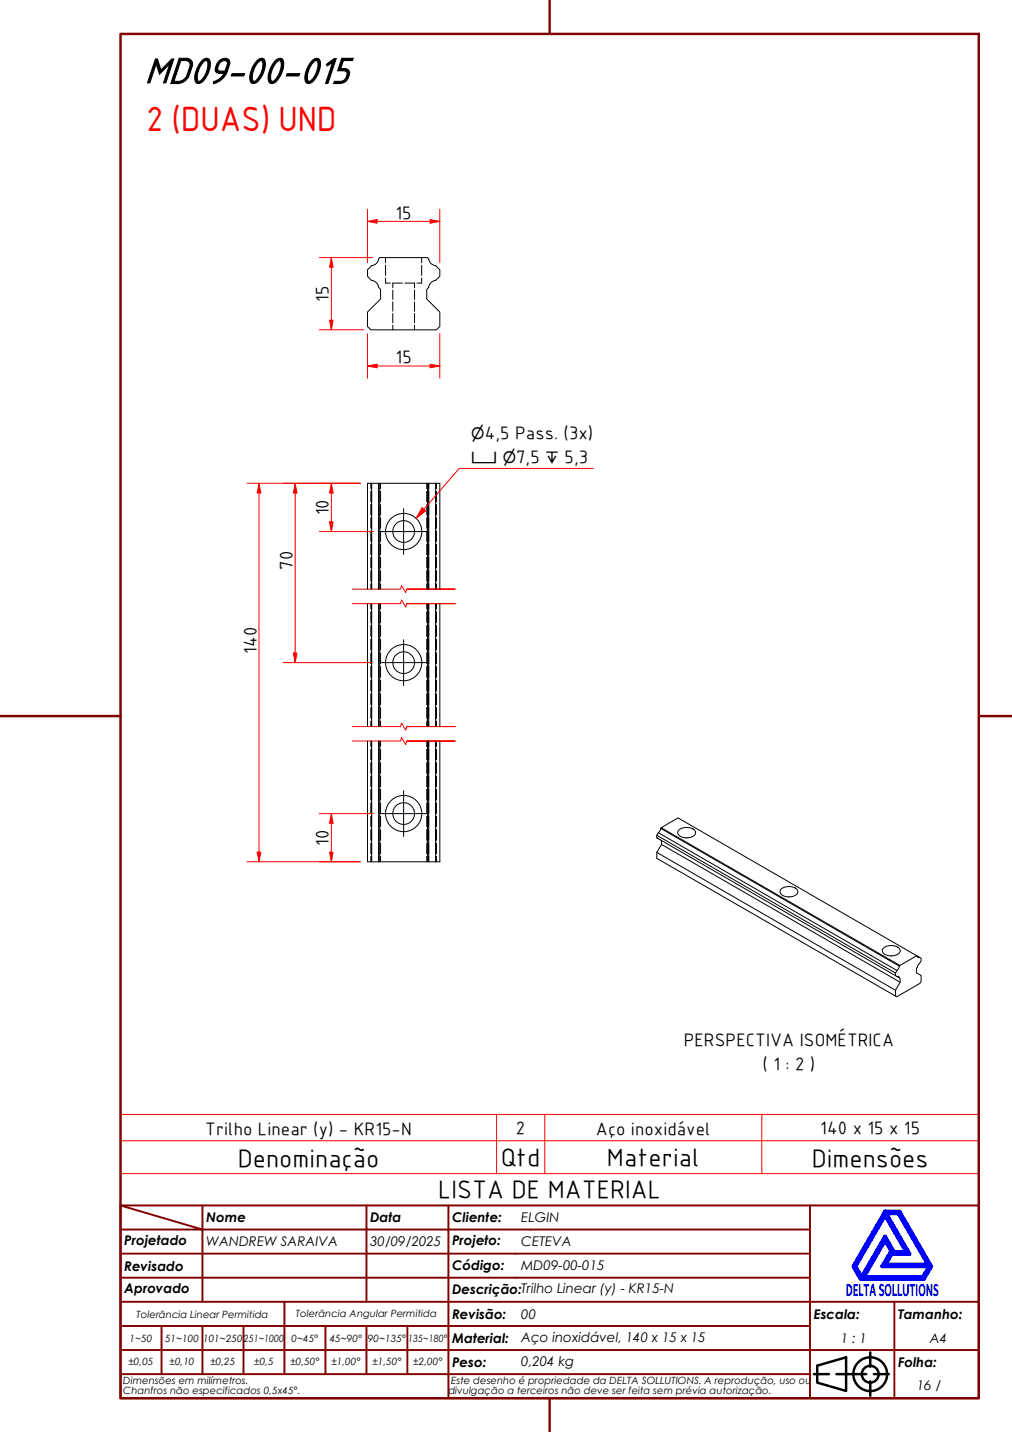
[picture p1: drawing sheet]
<svg xmlns="http://www.w3.org/2000/svg" width="210mm" height="297mm" viewBox="0 0 210 297" stroke-linecap="round" stroke-linejoin="round" font-family="sans-serif">
<!-- layer: Hidden (ABNT) -->
<g fill="none" stroke="#000" stroke-width=".21">
<path d="M80 57.7v1h1M80 53.4v1.1M80 55v2.1M83.5 58.7h-2v1M84 58.7h2v1M87.5 57.7v1h-1M87.5 53.4v1.1M87.5 55v2.1M81.5 60.2v1.9M81.5 62.6v1.9M81.5 65v2M81.5 67.4v1"/>
<path d="M86 60.2v1.9M86 62.6v1.9M86 65v2M86 67.4v1M76.9 100.3v1.1M76.9 101.9v2.2M76.9 104.7v2.1M76.9 107.4v2.2M76.9 110.1v2.2M76.9 112.9v2.2M76.9 115.6v2.2M76.9 118.4v2.2"/>
<path d="M77.1 100.3v1.1M77.1 101.9v2.2M77.1 104.7v2.1M77.1 107.4v2.2M77.1 110.1v2.2M77.1 112.9v2.2M77.1 115.6v2.2M77.1 118.4v2.2M78.5 100.3v1.1M78.5 101.9v2.2M78.5 104.7v2.1M78.5 107.4v2.2"/>
<path d="M78.5 110.1v2.2M78.5 112.9v2.2M78.5 115.6v2.2M78.5 118.4v2.2M78.9 100.3v1.1M78.9 101.9v2.2M78.9 104.7v2.1M78.9 107.4v2.2M78.9 110.1v2.2M78.9 112.9v2.2M78.9 115.6v2.2M78.9 118.4v2.2"/>
<path d="M88.5 100.3v1.1M88.5 101.9v2.2M88.5 104.7v2.1M88.5 107.4v2.2M88.5 110.1v2.2M88.5 112.9v2.2M88.5 115.6v2.2M88.5 118.4v2.2M88.9 100.3v1.1M88.9 101.9v2.2M88.9 104.7v2.1M88.9 107.4v2.2"/>
<path d="M88.9 110.1v2.2M88.9 112.9v2.2M88.9 115.6v2.2M88.9 118.4v2.2M90.4 100.3v1.1M90.4 101.9v2.2M90.4 104.7v2.1M90.4 107.4v2.2M90.4 110.1v2.2M90.4 112.9v2.2M90.4 115.6v2.2M90.4 118.4v2.2"/>
<path d="M90.5 100.3v1.1M90.5 101.9v2.2M90.5 104.7v2.1M90.5 107.4v2.2M90.5 110.1v2.2M90.5 112.9v2.2M90.5 115.6v2.2M90.5 118.4v2.2M76.9 121.1v1.1M76.9 125.2v1.1M76.9 126.9v2.3M76.9 129.7v2.3"/>
<path d="M76.9 132.6v2.2M76.9 135.4v2.3M76.9 138.2v2.3M77.1 121.1v1.1M77.1 125.2v1.1M77.1 126.9v2.3M77.1 129.7v2.3M77.1 132.6v2.2M77.1 135.4v2.3M77.1 138.2v2.3M78.5 121.1v1.1M78.5 125.2v1.1"/>
<path d="M78.5 126.9v2.3M78.5 129.7v2.3M78.5 132.6v2.2M78.5 135.4v2.3M78.5 138.2v2.3M78.9 121.1v1.1M78.9 125.2v1.1M78.9 126.9v2.3M78.9 129.7v2.3M78.9 132.6v2.2M78.9 135.4v2.3M78.9 138.2v2.3"/>
<path d="M88.5 121.1v1.1M88.5 125.2v1.1M88.5 126.9v2.3M88.5 129.7v2.3M88.5 132.6v2.2M88.5 135.4v2.3M88.5 138.2v2.3M88.9 121.1v1.1M88.9 125.2v1.1M88.9 126.9v2.3M88.9 129.7v2.3M88.9 132.6v2.2"/>
<path d="M88.9 135.4v2.3M88.9 138.2v2.3M90.4 121.1v1.1M90.4 125.2v1.1M90.4 126.9v2.3M90.4 129.7v2.3M90.4 132.6v2.2M90.4 135.4v2.3M90.4 138.2v2.3M90.5 121.1v1.1M90.5 125.2v1.1M90.5 126.9v2.3"/>
<path d="M90.5 129.7v2.3M90.5 132.6v2.2M90.5 135.4v2.3M90.5 138.2v2.3M76.9 141.1v2.2M76.9 143.9v2.3M76.9 146.8v2.2M76.9 149.6v1.1M76.9 153.7v1.1M76.9 155.4v2.2M76.9 158.2v2.2M77.1 141.1v2.2"/>
<path d="M77.1 143.9v2.3M77.1 146.8v2.2M77.1 149.6v1.1M77.1 153.7v1.1M77.1 155.4v2.2M77.1 158.2v2.2M78.5 141.1v2.2M78.5 143.9v2.3M78.5 146.8v2.2M78.5 149.6v1.1M78.5 153.7v1.1M78.5 155.4v2.2"/>
<path d="M78.5 158.2v2.2M78.9 141.1v2.2M78.9 143.9v2.3M78.9 146.8v2.2M78.9 149.6v1.1M78.9 153.7v1.1M78.9 155.4v2.2M78.9 158.2v2.2M88.5 141.1v2.2M88.5 143.9v2.3M88.5 146.8v2.2M88.5 149.6v1.1"/>
<path d="M88.5 153.7v1.1M88.5 155.4v2.2M88.5 158.2v2.2M88.9 141.1v2.2M88.9 143.9v2.3M88.9 146.8v2.2M88.9 149.6v1.1M88.9 153.7v1.1M88.9 155.4v2.2M88.9 158.2v2.2M90.4 141.1v2.2M90.4 143.9v2.3"/>
<path d="M90.4 146.8v2.2M90.4 149.6v1.1M90.4 153.7v1.1M90.4 155.4v2.2M90.4 158.2v2.2M90.5 141.1v2.2M90.5 143.9v2.3M90.5 146.8v2.2M90.5 149.6v1.1M90.5 153.7v1.1M90.5 155.4v2.2M90.5 158.2v2.2"/>
<path d="M76.9 161v2.2M76.9 163.7v2.3M76.9 166.5v2.2M76.9 169.3v2.2M76.9 172.1v2.2M76.9 174.9v2.2M76.9 177.7v1.1M77.1 161v2.2M77.1 163.7v2.3M77.1 166.5v2.2M77.1 169.3v2.2M77.1 172.1v2.2"/>
<path d="M77.1 174.9v2.2M77.1 177.7v1.1M78.5 161v2.2M78.5 163.7v2.3M78.5 166.5v2.2M78.5 169.3v2.2M78.5 172.1v2.2M78.5 174.9v2.2M78.5 177.7v1.1M78.9 161v2.2M78.9 163.7v2.3M78.9 166.5v2.2"/>
<path d="M78.9 169.3v2.2M78.9 172.1v2.2M78.9 174.9v2.2M78.9 177.7v1.1M88.5 161v2.2M88.5 163.7v2.3M88.5 166.5v2.2M88.5 169.3v2.2M88.5 172.1v2.2M88.5 174.9v2.2M88.5 177.7v1.1M88.9 161v2.2"/>
<path d="M88.9 163.7v2.3M88.9 166.5v2.2M88.9 169.3v2.2M88.9 172.1v2.2M88.9 174.9v2.2M88.9 177.7v1.1M90.4 161v2.2M90.4 163.7v2.3M90.4 166.5v2.2M90.4 169.3v2.2M90.4 172.1v2.2M90.4 174.9v2.2"/>
<path d="M90.4 177.7v1.1M90.5 161v2.2M90.5 163.7v2.3M90.5 166.5v2.2M90.5 169.3v2.2M90.5 172.1v2.2M90.5 174.9v2.2M90.5 177.7v1.1"/>
</g>
<!-- layer: Visible (ABNT) -->
<g fill="none" stroke="#000" stroke-width=".21">
<path d="M77.1 58.2a1.64 1.64 0 0 1 1.4 1.4M78.5 53.7l.3-.3h9.9l.2 .3a1.64 1.64 0 0 0 1.5 1.4M78.5 53.7a1.64 1.64 0 0 1-1.4 1.4l-.9 .9v1.3l.9 .9M90.4 55.1l.8 .9v1.3l-.8 .9a1.62 1.62 0 0 0-1.5 1.4l-.4 .4v2l2.7 2.7v3l-.7 .7h-13.6l-.7-.7v-3l2.7-2.7v-2l-.4-.4M77.1 100.3v21.9M78.5 100.3v21.9M78.8 100.3h-2.6v21.9M88.7 100.3h.2v21.9M88.9 100.3h1.5M90.4 100.3h.8v21.9M90.4 100.3v21.9M76.2 125.2v25.5"/>
<path d="M77.1 125.2v25.5M78.5 125.2v25.5M78.8 122.2v-21.9h9.9v21.9M78.8 125.2v25.5M88.7 125.2v25.5M88.9 125.2v25.5M90.4 125.2v25.5M91.2 125.2v25.5M76.2 153.7v25.1h2.6M77.1 153.7v25.1M78.5 153.7v25.1M78.8 153.7v25.1"/>
<path d="M88.7 153.7v25.1M88.9 153.7v25.1M90.4 153.7v25.1M91.2 153.7v25.1h-2.3M78.8 178.8h10.1M136.2 176.8l49.5 28.6M136.2 173.8l49.5 28.6M136.2 173.3l49.5 28.5M136.5 172.7l-.3 .6v.5l.3 .2M136.5 172.7l49.5 28.6M137.1 174.3l.1 .1v.8l-1 1.6v1.2l49.5 28.6M137.1 171.8l-.6 .9"/>
<path d="M137.1 171.8l49.4 28.6M137.1 171.7v.1M137.2 175.2l49.5 28.5M140.8 172.2a2.43 2.43 0 0 1 3.5 .4 1.61 1.61 0 0 1-2.2 1.2 1.42 1.42 0 0 1-1.5-1.2zM142.4 173.8h.1M162 184.5a2.45 2.45 0 0 1 3.5 .3 1.61 1.61 0 0 1-2.2 1.2 1.42 1.42 0 0 1-1.5-1.2zM163.6 186h.1M183.2 196.7a2.43 2.43 0 0 1 3.5 .3 1.62 1.62 0 0 1-2.1 1.3 1.42 1.42 0 0 1-1.6-1.3zM184.8 198.3h.1M190.1 198.3l-49.5-28.6-3.5 2 49.5 28.6M190.2 198.3l.1 .2 .4 .1M190.2 198.3l-3.6 2"/>
<path d="M190.2 198.3l.5 .3M190.7 198.6l.4 .2a2.48 2.48 0 0 1-.8 1.6l-.2 .6v.8l1 .5v1.3l-.3 .4-4.8 2.8-.3-.2v-1.2l1-1.7v-.8l-.2-.1M186 201.3l-.3 .5v.6l.3 .2M186 202.6l.3-.1 .2 .3M186 202.6l.5 .2M186.5 200.4l-.2 .7-.3 .2M186.6 200.3l-.1 .1"/>
<circle cx="83.7" cy="110.3" r="3.8"/>
<circle cx="83.7" cy="110.3" r="2.25"/>
<circle cx="83.7" cy="137.5" r="3.8"/>
<circle cx="83.7" cy="137.5" r="2.25"/>
<circle cx="83.7" cy="168.8" r="3.8"/>
<circle cx="83.7" cy="168.8" r="2.25"/>
</g>
<!-- layer: Linha Corte (ABNT) -->
<path d="M73 125.2h10.1l.2-.8 .9 1.5 .1-.7h10.1h-10.1M73 122.2h10.1l.2-.7 .9 1.4 .1-.7h10.1h-10.1M73 153.7h10.1l.2-.7 .9 1.5 .1-.8h10.1h-10.1M73 150.7h10.1l.2-.7 .9 1.5 .1-.8h10.1h-10.1" fill="none" stroke="#f00" stroke-width=".21"/>
<path d="M25 236.6h178v-5.4h-178v12.2M103 231.2v12.2M113 231.2v12.2M158 231.2v12.2M203 236.6v6.8h-178M25 243.4v6.6h178v-6.6" fill="none" stroke="#f00" stroke-width=".21"/>
<!-- layer: Borda A3/A4 (ABNT) -->
<path d="M25 7h178v283h-178zM114 0v7M0 148.5h25M203 148.5h7M114 290v7" fill="none" stroke="#800000" stroke-width=".51"/>
<path d="M183.6 257.3l1.2 2.2-1.8 3.2h9.7l-1.3 2.2h-12.2zM183.6 252.1l4.4 7.6h-2.6l-1.8-3.2-4.9 8.4-1.3-2.2zM183.6 251.3h3l6.5 11.4-1.5 2.6h-13.1l-1.5-2.6zM183.8 251.7h2.5l6.2 10.6h-8.8l1.3-2.2h3.7zM185 259.7h.2l-.1 .2z" fill="none" stroke="#00f" stroke-width=".8"/>
<!-- layer: 0 -->
<path d="M178.5 265.3h13.1" fill="none" stroke="#000" stroke-width=".21"/>
<g fill="none" stroke="#800000" stroke-width=".4">
<path d="M25 250l17 5h-17M25 250h178v40h-178zM42 255h34v5h17M42 255v15M42 250v5M76 250v5h17v5M93 250v5h75M168 250v20h-143M25 260h51v10M25 275h17M33.5 275v10M50.5 275h-8.5v10"/>
<path d="M59 270v15h-8.5M67.5 275v10h-8.5M76 275v10h8.5M84.5 275v10M93 275h-42.5v10M93 260v5h-68M93 275v10h75M93 260h75M93 275h75M168 265h-75v10M185.5 270v10h17.5M203 270h-35v10h17.5v10"/>
<path d="M25 285h25.5M25 280h143v10M67.5 285h8.5M84.5 285h8.5v5"/>
</g>
<g fill="none" stroke="#000" stroke-width=".51">
<path d="M168.8 285h3.1M169.5 283.3l6-1.8v7l-6-1.7zM173.5 285h6.2M180.5 280.5v3M180.5 286.5v3M181.3 285h3"/>
<circle cx="180.5" cy="285" r="3.5"/>
<circle cx="180.5" cy="285" r="1.75"/>
</g>
<path d="M76.2 45.9h2" fill="none" stroke="#f00" stroke-width=".21"/>
<path d="M76.2 45.9l2-.3v.7z" fill="#f00"/>
<path d="M76.2 45.9l2-.3v.7zM89.2 45.9h2" fill="none" stroke="#f00" stroke-width=".21"/>
<path d="M89.2 45.6l2 .3-2 .4z" fill="#f00"/>
<path d="M68.7 53.4v2M76.2 43.4v11.1M78.2 45.9h11M89.2 45.6l2 .3-2 .4zM91.2 43.4v11.1" fill="none" stroke="#f00" stroke-width=".21"/>
<path d="M68.7 53.4l.4 2h-.8z" fill="#f00"/>
<path d="M68.7 53.4l.4 2h-.8zM68.7 66.4v2" fill="none" stroke="#f00" stroke-width=".21"/>
<path d="M68.3 66.4h.8l-.4 2z" fill="#f00"/>
<path d="M66.2 53.4h11.1M68.7 55.4v11M66.2 68.4h9.2M68.3 66.4h.8l-.4 2zM76.2 75.9h2" fill="none" stroke="#f00" stroke-width=".21"/>
<path d="M76.2 75.9l2-.3v.7z" fill="#f00"/>
<path d="M76.2 75.9l2-.3v.7zM89.2 75.9h2" fill="none" stroke="#f00" stroke-width=".21"/>
<path d="M89.2 75.6l2 .3-2 .4z" fill="#f00"/>
<path d="M76.2 69.2v9.2M78.2 75.9h11M89.2 75.6l2 .3-2 .4zM91.2 69.2v9.2M53.7 100.3v2" fill="none" stroke="#f00" stroke-width=".21"/>
<path d="M53.7 100.3l.4 2h-.8z" fill="#f00"/>
<path d="M53.7 100.3l.4 2h-.8zM53.7 176.8v2" fill="none" stroke="#f00" stroke-width=".21"/>
<path d="M53.3 176.8h.8l-.4 2z" fill="#f00"/>
<path d="M51.2 100.3h23.5M53.7 102.3v74.5M51.2 178.8h23.5M53.3 176.8h.8l-.4 2zM68.7 176.8v2" fill="none" stroke="#f00" stroke-width=".21"/>
<!-- layer: Marca de centro (ISO) -->
<path d="M79 110.3h9.5M83.7 105.5v9.5M79 137.4h9.5M83.7 132.7v9.5M79 168.8h9.5M83.7 164v9.5" fill="none" stroke="#000" stroke-width=".21"/>
<path d="M68.3 176.8h.8l-.4 2z" fill="#f00"/>
<path d="M68.3 176.8h.8l-.4 2zM68.7 168.8v2" fill="none" stroke="#f00" stroke-width=".21"/>
<path d="M68.7 168.8l.4 2h-.8z" fill="#f00"/>
<path d="M68.7 100.3v2M66.2 178.8h8.5M66.2 168.8h11.3M68.7 168.8l.4 2h-.8zM68.7 170.8v6" fill="none" stroke="#f00" stroke-width=".21"/>
<path d="M68.7 100.3l.4 2h-.8z" fill="#f00"/>
<path d="M68.7 100.3l.4 2h-.8zM68.7 108.3v2" fill="none" stroke="#f00" stroke-width=".21"/>
<path d="M68.3 108.3h.8l-.4 2z" fill="#f00"/>
<path d="M61.2 100.3v2M66.2 100.3h8.5M66.2 110.3h11.3M68.3 108.3h.8l-.4 2zM68.7 102.3v6" fill="none" stroke="#f00" stroke-width=".21"/>
<path d="M61.2 100.3l.4 2h-.7z" fill="#f00"/>
<path d="M61.2 100.3l.4 2h-.7zM61.2 135.5v1.9" fill="none" stroke="#f00" stroke-width=".21"/>
<path d="M60.9 135.5h.7l-.4 1.9z" fill="#f00"/>
<path d="M58.7 100.3h16M61.2 102.3v33.2M58.7 137.4h18.6M60.9 135.5h.7l-.4 1.9z" fill="none" stroke="#f00" stroke-width=".21"/>
<path d="M87.9 105.6l-1.6 1.9" fill="none" stroke="#f00" stroke-width=".21"/>
<path d="M87.5 105.3l.8 .7-2 1.5z" fill="#f00"/>
<path d="M123.1 97.2h-27.9l-7.3 8.4M87.5 105.3l.8 .7-2 1.5z" fill="none" stroke="#f00" stroke-width=".21"/>
<text font-size="81.9" fill="#fff" x="188.7" y="289">.</text>
<text font-size="8.1" x="30" y="17.2">MD09-00-015</text>
<text font-size="7" fill="#f00" x="30.4" y="27.1">2 (DUAS) UND</text>
<g font-size="5.4">
<text x="49.3" y="242">Denominação</text>
<text x="103.9" y="241.8">Qtd</text>
<text x="125.9" y="241.8">Material</text>
<text x="168.4" y="242">Dimensões</text>
<text x="90.9" y="248.5">LISTA DE MATERIAL</text>
</g>
<g font-size="3.9">
<text x="82" y="45.4">15</text>
<text x="68.2" y="62.6" transform="rotate(-90 68.2 62.6)">15</text>
<text x="82" y="75.4">15</text>
<text x="100.5" y="91.1">4,5 Pass. (3x)</text>
<text x="107.1" y="96.1">7,5</text>
<text x="117.1" y="96.1">5,3</text>
<text x="68.2" y="106.9" transform="rotate(-90 68.2 106.9)">10</text>
<text x="60.7" y="118.1" transform="rotate(-90 60.7 118.1)">70</text>
<text x="53.2" y="135.6" transform="rotate(-90 53.2 135.6)">140</text>
<text x="68.2" y="175.5" transform="rotate(-90 68.2 175.5)">10</text>
<text x="141.8" y="217">PERSPECTIVA ISOMÉTRICA</text>
<text x="158.2" y="222">( 1 : 2 )</text>
<text x="42.6" y="235.3">Trilho Linear (y) - KR15-N</text>
<text x="107" y="235.2">2</text>
<text x="123.6" y="235.3">Aço inoxidável</text>
<text x="170.1" y="235.2">140 x 15 x 15</text>
</g>
<text font-size="3.9" fill="#00f" x="175.4" y="268.8">DELTASOLLUTIONS</text>
<g font-size="3.2">
<text x="97.7" y="91.1">⌀</text>
<text x="97.7" y="96.1">⌴ ⌀</text>
<text x="113.1" y="96.1">↧</text>
</g>
<g font-size="2.8">
<text x="42.8" y="253.5">Nome</text>
<text x="76.8" y="253.5">Data</text>
<text x="93.8" y="253.6">Cliente:</text>
<text x="108.1" y="253.5">ELGIN</text>
<text x="25.8" y="263.6">Revisado</text>
<text x="25.8" y="258.3">Projetado</text>
<text x="42.8" y="258.5">WANDREW SARAIVA</text>
<text x="76.8" y="258.4">30/09/2025</text>
<text x="93.8" y="263.4">Código:</text>
<text x="93.8" y="258.3">Projeto:</text>
<text x="108.1" y="263.5">MD09-00-015</text>
<text x="108.1" y="258.5">CETEVA</text>
<text x="25.8" y="268.3">Aprovado</text>
<text x="93.8" y="268.3">Descrição:Trilho Linear (y) - KR15-N</text>
<text x="93.8" y="273.6">Revisão:</text>
<text x="108.1" y="273.5">00</text>
<text x="168.8" y="273.5">Escala:</text>
<text x="186.3" y="273.5">Tamanho:</text>
<text x="93.8" y="278.6">Material:</text>
<text x="108.1" y="278.4">Aço inoxidável, 140 x 15 x 15</text>
<text x="174.4" y="278.5">1 : 1</text>
<text x="192.8" y="278.6">A4</text>
<text x="93.8" y="283.5">Peso:</text>
<text x="108.1" y="283.3">0,204 kg</text>
<text x="186.3" y="283.5">Folha:</text>
<text x="190.2" y="288.4">16 / 16</text>
</g>
<g font-size="2.1">
<text x="28.3" y="273.3">Tolerância Linear Permitida</text>
<text x="61.4" y="273.1">Tolerância Angular Permitida</text>
<text x="26.9" y="278.3">1~50</text>
<text x="34.2" y="278.3">51~100</text>
<text x="42.1" y="278.3">101~250</text>
<text x="50.5" y="278.3">251~1000</text>
<text x="60.5" y="278.3">0~45°</text>
<text x="68.4" y="278.3">45~90°</text>
<text x="76.3" y="278.3">90~135°</text>
<text x="84.7" y="278.3">135~180°</text>
<text x="25.6" y="287.1">Dimensões em milímetros.</text>
<text x="26.6" y="283.2">±0,05</text>
<text x="35.2" y="283.2">±0,10</text>
<text x="43.6" y="283.2">±0,25</text>
<text x="52.7" y="283.2">±0,5</text>
<text x="60.2" y="283.2">±0,50°</text>
<text x="68.7" y="283.2">±1,00°</text>
<text x="77.2" y="283.2">±1,50°</text>
<text x="85.7" y="283.2">±2,00°</text>
<text x="93.6" y="287.1">Este desenho é propriedade da DELTA SOLLUTIONS. A reprodução, uso ou</text>
<text x="25.6" y="289.2">Chanfros não especificados 0,5x45°.</text>
<text x="93" y="289.2">divulgação a terceiros não deve ser feita sem prévia autorização.</text>
</g>
</svg>
